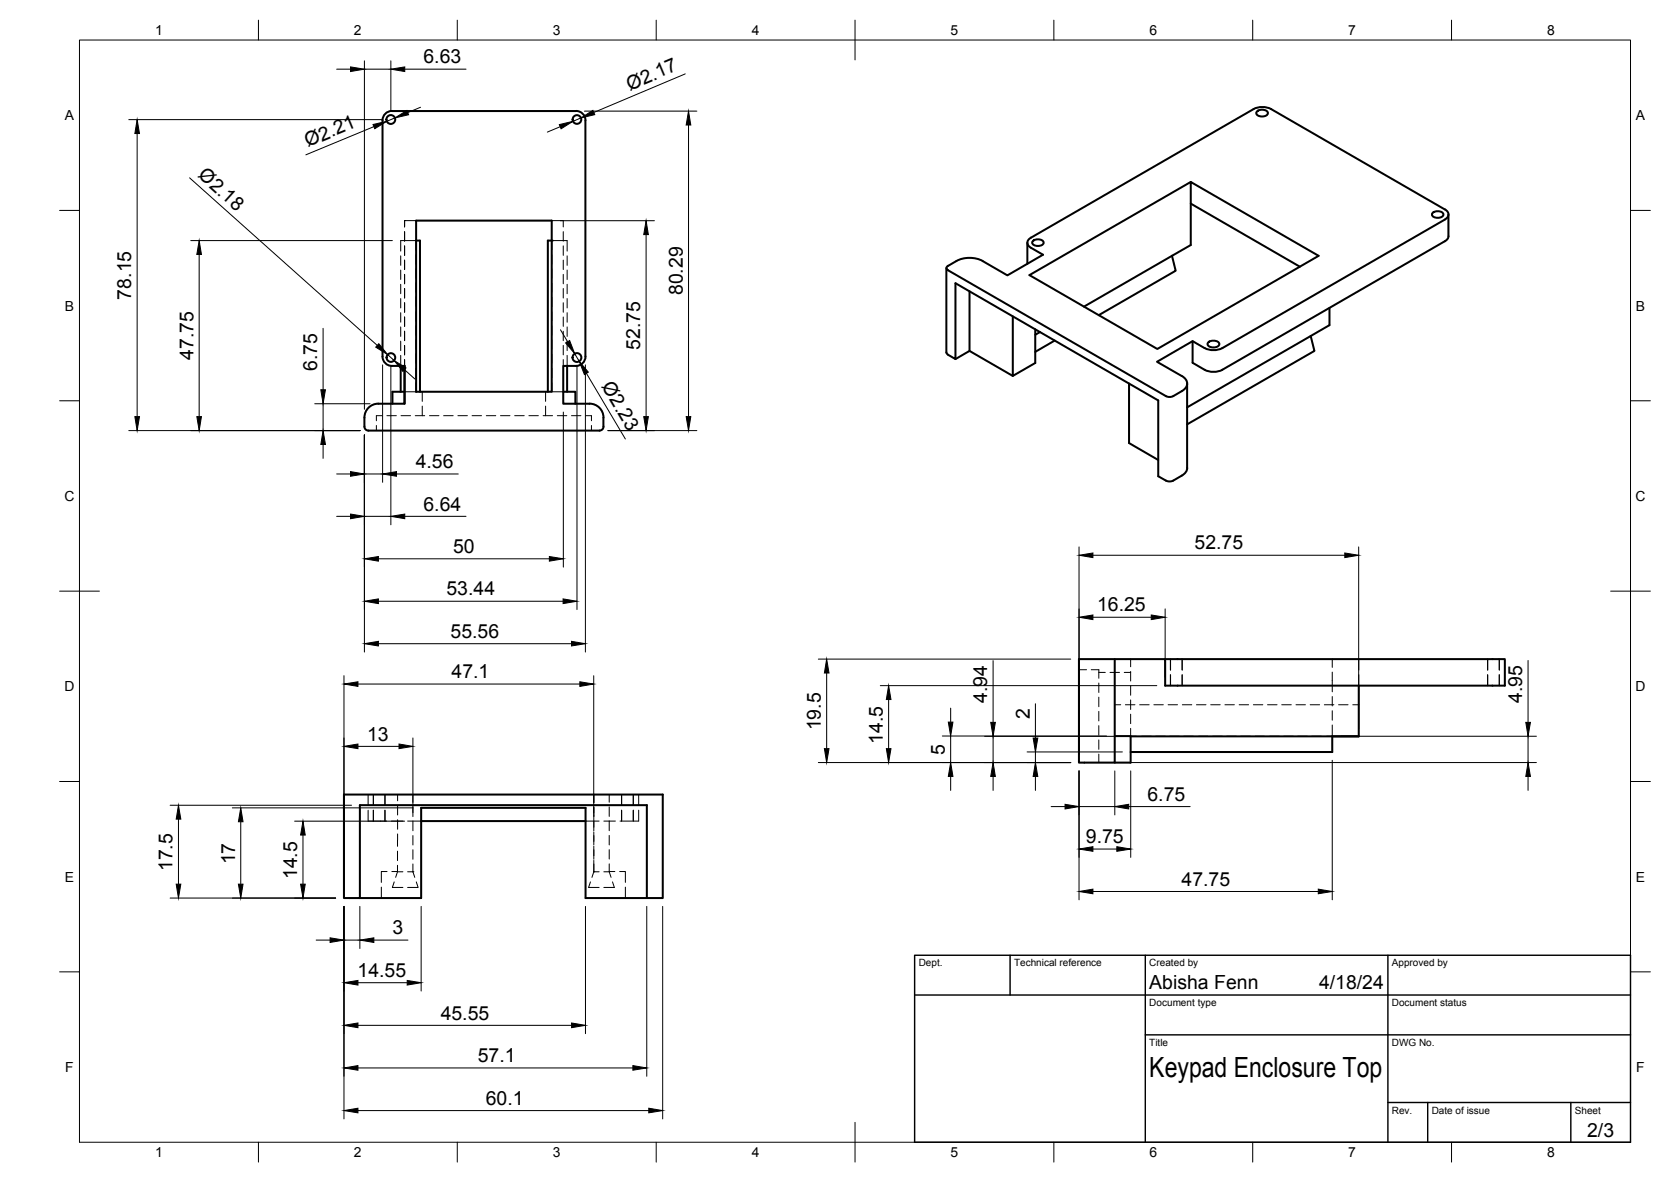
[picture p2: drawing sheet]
<svg xmlns="http://www.w3.org/2000/svg" width="420mm" height="297mm" viewBox="0 0 420 297" stroke-linecap="round" stroke-linejoin="round" font-family="sans-serif">
<!-- layer: Visible -->
<g fill="none" stroke="#000" stroke-width=".51">
<path d="M98.5 27.9h46.4a2.36 2.36 0 0 1 2.3 2.3v59.4a2.32 2.32 0 0 1-2.3 2.4h-3.3v9.5h6.6a3.5 3.5 0 0 1 3.5 3.4M98.5 27.9a2.36 2.36 0 0 0-2.3 2.4v59.3a2.36 2.36 0 0 0 2.3 2.4M316 28a1.9 1.9 0 0 1 2.8 .3 1.27 1.27 0 0 1-1.7 1 .89 .89 0 0 1-.9-.3 .89 .89 0 0 1-.2-1zM104.6 55.4h34.1v43.1h-34.1zM299.4 45.7l-40.6 23.4 32.2 18.6 40.6-23.4-32.2-18.6v5.5l27.4 15.8M299.4 51.2v10.4l-4.7 2.7M360.2 53.5a1.89 1.89 0 0 1 2.7 .3 1.59 1.59 0 0 1-2.4 .7 .6 .6 0 0 1-.3-1zM364.2 53.9v5.4a1.57 1.57 0 0 1-.9 1.3l-56.5 32.6-1.3 .2-2-.2-3.6-2v-5.5M104.6 60.5h1v38M138.7 60.5h-.9v38M238 67.4v21.2M240.5 65.6l-2.1 1.2-.3 .3v.5l55 31.9 1.2 .3a7.7 7.7 0 0 0 3.4-1.9 1.93 1.93 0 0 0-.6-3.4l-6.2-3.6 9-5.2 3 1.8"/>
<path d="M240.5 65.6a7.3 7.3 0 0 1 6.6 0M243.8 73.2v15M247.1 65.6l6.2 3.6 9-5.2-3.1-1.7a1.35 1.35 0 0 1-.9-1.3 1.35 1.35 0 0 1 .9-1.3l56-32.3 1.9-.5 1.3 .1 1.2 .4 43.7 25.2a1.33 1.33 0 0 1 .9 1.3 1.33 1.33 0 0 1-.9 1.3l-56 32.3M254.7 79.5v15l5.6-3.3v-8.4M258.3 61v5.3M259.7 60.6a1.89 1.89 0 0 1 2.7 .2 1.59 1.59 0 0 1-2.5 .8 .6 .6 0 0 1-.2-1zM294.7 64.3l.9 3.7-19.3 11.2M294.7 64.3l-22.1 12.8M334.3 77.4v4.3l-35.8 20.7M98.5 92h3.2M100.8 92v6.5M101.7 92v9.5h-6.6a3.5 3.5 0 0 0-3.5 3.4"/>
<path d="M101.7 98.5h-3v3M101.7 92v9.5M141.6 98.5h3.1v3M142.6 92v6.5M238 88.6l.4 .5 1.8 1.1v-19l51 29.4v19.1l1.9 1.1 1.2 .2 .7-.2 2.1-1.3M240.2 90.2l3.6-2 10.9 6.3M261.5 83.4l-1.2 .7M265.2 85.6l-4.9 2.8M283.9 96.4v14.9l7.3 4.3M298.5 96.4v21.2a2.26 2.26 0 0 1-1.4 1.9M302.9 87.5l1.2 .4 1.4 .1 1.9-.5M303.8 86.1a1.95 1.95 0 0 1 2.8 .2 1.29 1.29 0 0 1-1.7 1 .9 .9 0 0 1-1-.2 .9 .9 0 0 1-.1-1z"/>
<path d="M329.6 84.4l.9 3.8-32 18.4M91.6 105v2.2M91.6 107.2a1.01 1.01 0 0 0 1 1h58.1a1.01 1.01 0 0 0 1-1M151.7 105v2.2M280.3 165.6v26.1h-9v-26.1h21.7v6.7h85.4v-6.7h-85.4M341.7 172.3v12.7M280.3 185h4v6.7h-4M284.3 185h57.4M341.7 185h-6.7v4h-50.7M105.9 206.3h41.3M90.5 225.7h15.4v-22.7h41.3v22.7h19.4v-26h-80.1v26h4v-23.4h72.1v23.4"/>
<circle cx="98.3" cy="30" r="1.11"/>
<circle cx="145.1" cy="30" r="1.09"/>
<circle cx="98.3" cy="89.8" r="1.09"/>
<circle cx="145.1" cy="89.8" r="1.11"/>
</g>
<!-- layer: Hidden -->
<g fill="none" stroke="#000" stroke-width=".25">
<path d="M101.7 55.4h.1M101.7 55.4v1.6M101.7 58.2v2.4M101.7 55.4h2.9M138.7 55.4h2.9v1.6M141.6 58.2v2.4M100.8 64.3v2.4M100.8 67.9v2.3M100.8 71.4v2.4M100.8 75v2.4M100.8 78.6v2.4M101.7 61.8v2.4"/>
<path d="M101.7 65.4v2.3M101.7 68.9v2.4M101.7 72.5v2.4M101.7 76.1v2.4M101.7 79.7v2.3M104.6 62.8v-2.3h-3.8v2.6M104.6 64v2.4M104.6 67.5v2.4M104.6 71.1v2.4M104.6 74.7v2.4M104.6 78.3v2.4M138.7 62.8v-2.3h3.9v2.6"/>
<path d="M138.7 64v2.4M138.7 67.5v2.4M138.7 71.1v2.4M138.7 74.7v2.4M138.7 78.3v2.4M141.6 61.8v2.4M141.6 65.4v2.3M141.6 68.9v2.4M141.6 72.5v2.4M141.6 76.1v2.4M141.6 79.7v2.3M142.6 64.3v2.4"/>
<path d="M142.6 67.9v2.3M142.6 71.4v2.4M142.6 75v2.4M142.6 78.6v2.4M100.8 82.2v2.3M100.8 85.7v2.4M100.8 89.3v2.7M101.7 83.2v2.4M101.7 86.8v2.4M101.7 90.4v1.6M104.6 96.1v2.4h-2.9M104.6 81.8v2.4"/>
<path d="M104.6 85.4v2.4M104.6 89v2.4M104.6 92.5v2.4M106.2 98.5v2.4M137.2 98.5v2.4M138.7 96.1v2.4h2.9M138.7 81.8v2.4M138.7 85.4v2.4M138.7 89v2.4M138.7 92.5v2.4M141.6 83.2v2.4M141.6 86.8v2.4"/>
<path d="M141.6 90.4v1.6M142.6 82.2v2.3M142.6 85.7v2.4M142.6 89.3v2.7M94.6 106.9v1.3M96.1 104.5h-1.5v1.2M97.3 104.5h2.4M100.8 104.5h2.4M104.4 104.5h2.4M106.2 102.1v2.4M108 104.5h2.4M111.5 104.5h2.4"/>
<path d="M115.1 104.5h2.4M118.7 104.5h2.4M122.3 104.5h2.4M125.8 104.5h2.4M129.4 104.5h2.4M133 104.5h2.4M136.6 104.5h2.3M137.2 102.1v2.4M140.1 104.5h2.4M143.7 104.5h2.4M147.3 104.5h1.4v1.2M148.7 106.9v1.3"/>
<path d="M271.3 168.3h1.9M274.4 168.3h1.9v2.1M276.3 169h1.6M276.3 171.6v2.4M276.3 175.2v2.4M276.3 178.8v2.4M279.1 169h2.4M280.3 177.1h1.5M282.7 169h1.6M283 177.1h2.4M284.3 165.6v2M284.3 168.7v2.4"/>
<path d="M284.3 172.3v2.4M284.3 175.9v2.4M284.3 179.5v2.3M286.6 177.1h2.3M290.1 177.1h2.4M293.7 177.1h2.4M294.3 165.6v2.8M294.3 169.6v2.7M297.2 165.6v2.8M297.2 169.6v2.7M297.3 165.6v2.8M297.3 169.6v2.7"/>
<path d="M297.3 177.1h2.4M300.8 177.1h2.4M304.4 177.1h2.4M308 177.1h2.4M311.6 177.1h2.3M315.2 177.1h2.3M318.7 177.1h2.4M322.3 177.1h2.4M325.9 177.1h2.3M329.4 177.1h2.4M333 177.1h2.4M335 165.6v2.1"/>
<path d="M335 168.9v4.9M335 175v2.4M335 178.6v2.4M336.6 177.1h2.4M340.1 177.1h1.6M341.7 165.6v2.8M341.7 169.6v2.7M374 165.6v2.8M374 169.6v2.7M374.1 165.6v2.8M374.1 169.6v2.7M377 165.6v2.8"/>
<path d="M377 169.6v2.7M92.6 199.7v2.7M93.9 199.7v2.7M96.8 199.7v2.7M100 199.7v1.5M103.8 199.7v1.9M149.3 199.7v2M153.2 199.7v1.9M156.3 199.7v2.7M159.2 199.7v2.7M159.3 199.7v2.7M160.6 199.7v2.7"/>
<path d="M276.3 182.4v2.3M276.3 185.9v2.4M276.3 189.5v2.2M284.3 183.1v1.9M284.3 185h1.5M287 185h2.4M290.6 185h2.4M294.2 185h2.3M297.7 185h2.4M301.3 185h2.4M304.9 185h2.4M308.4 185h2.4"/>
<path d="M312 185h2.4M315.6 185h2.4M319.2 185h2.3M322.7 185h2.4M326.3 185h2.4M329.9 185h2.4M335 182.2v2.8h-1.5M92.6 203.6v2.7h4.6M93.9 203.6v2.7M96.8 203.6v2.7M97.3 219h-1.4v2.7M98.4 206.3h2.9"/>
<path d="M99.9 219l-.4 1.5M99.9 217.5v1.5h-1.4M99.9 219.1h1.4M99.9 213.9v2.4M100 209.6l-.1 3.1M100 202.4v2.4M100 206v2.4M102.5 206.3h3.4M102.5 219.1h1.3M103.8 219.1h.1M103.8 219.1l.5 1.4M103.8 202.8v2.4"/>
<path d="M103.8 206.4v2.4M103.8 210v2.4M103.8 213.5v2.4M103.8 217.1v2M147.2 206.3h3.4M149.3 219.1h.1M149.3 202.8v6M149.3 209.1v3.3M149.3 212.6v3.3M149.3 216.2v2.9M149.3 219.1h1.3M149.3 219.1l-.5 1.4"/>
<path d="M151.8 206.3h2.9M151.8 219.1h1.4M153.2 202.8v2.4M153.2 206.4v2.4M153.2 209.9v2.4M153.2 213.5v2.4M153.2 217.1v2M153.2 219h1.4M153.2 219.1l.4 1.4M155.8 219h1.4v2.7M156.3 203.6v2.7M159.2 203.6v2.7"/>
<path d="M159.3 203.6v2.7M160.6 203.6v2.7h-4.7M95.9 222.9v2.8M99.1 221.6l-.4 1.4h2.6M104.7 221.6l.4 1.4h-2.6M148.5 221.6l-.5 1.4h2.6M154 221.6l.5 1.4h-2.7M157.2 222.9v2.8"/>
</g>
<!-- layer: Visible -->
<circle cx="138.7" cy="60.5" r=".25" fill="#000"/>
<!-- layer: BORDER -->
<g fill="none" stroke="#000" stroke-width=".25">
<path d="M20 10.1h390v276.9h-390zM65 5.1v5M115 5.1v5M165 5.1v5M215 5.1v10M265 5.1v5M315 5.1v5M365 5.1v5M15 52.9h5M410 52.9h5M15 100.7h5M410 100.7h5"/>
<path d="M15 148.6h10M405 148.6h10M15 196.4h5M410 196.4h5M15 244.2h5M410 244.2h5M65 287v5M115 287v5M165 287v5M215 282.1v9.9M265 287v5M315 287v5"/>
<path d="M365 287v5"/>
</g>
<!-- layer: TITLEBLOCK -->
<path d="M230 240.1h180v46.9h-180zM230 250h180M254 240.1v9.9M288 240.1v46.9M349 240.1v46.9M288 260.1h122M349 277.1h61M359 277.1v9.9M395 277.1v9.9" fill="none" stroke="#000" stroke-width=".36"/>
<!-- layer: FD_Dimensions -->
<g fill="none" stroke="#000" stroke-width=".25">
<path d="M84.6 17.4h3.5M91.6 15.3v87.6M91.6 17.4h6.7M98.3 15.3v12.7M101.8 17.4h15.4M172.3 18.6l-23 9.7M32.4 30.1h63.8M34.5 33.6v71.1M94 31.8l-17.1 7.1M99.3 29.6l-2.1 .9M105.7 27l-3.2 1.3M140.9 31.8l-3.3 1.4"/>
<path d="M146.1 29.6l-2 .9M146.9 27.9h28.3M173.1 31.4v73.3M47.7 44.7l47.1 42.1M140.8 55.5h23.7M162.5 59v45.7M48 60.5h50.7M50.1 64v40.7M81.2 82.5v15.4M96.2 91.7v29.5M97.5 89.1l1.6 1.5M98.3 92v39.9"/>
<path d="M101.7 92.9l2.6 2.3M140.9 82.9l1.8 3M144.5 88.9l1.1 1.9M145.1 92v61.2M147.2 91.7v72.2M147.4 93.8l9.8 16.5M32.4 108.2h58.2M79.1 101.5h13.9M81.2 101.5v6.7M81.2 111.7v3.5M84.6 119.1h3.5M91.6 109.3v54.6"/>
<path d="M91.6 119.1h4.6M99.7 119.1h15.5M141.6 103.6v38.9M152.8 108.2h22.4M84.6 129.8h3.5M91.6 129.8h6.7M101.8 129.8h15.4M271.3 137.4v52.1M274.8 139.5h63.3M341.6 137.4v45.6M95.1 151.1h46.5M95.1 140.4h43"/>
<path d="M274.8 155.1h14.7M293 153v17.2M86.5 169.8v53.8M90 171.9h55.8M95.1 161.8h48.6M149.3 169.8v34.4M205.8 165.6h63.4M207.9 169.1v19M221.3 172.3h69.6M223.4 175.8v12.3M239 178v3.5M249.7 166v15.5"/>
<path d="M260.3 176.9v8.6M384.2 166v15.5M90 187.6h10.3M103.8 185.4v18.8M205.8 191.6h63.4M236.9 185h41.3M239 185v6.6M239 195.1v3.5M247.6 185h34.6M249.7 185v6.6M249.7 195.1v3.5M258.3 189h23.9"/>
<path d="M260.3 189v2.6M260.3 195.1v3.5M271.3 193.7v32.4M273.4 191.6h112.9M280.3 193.7v11.1M284.3 193.7v21.8M335 191.1v35M337.1 185h49.2M384.2 185v6.6M384.2 195.1v3.5M42.8 202.4h45.6M44.9 205.9v16.3"/>
<path d="M58.4 203h45.4M60.5 206.5v15.7M74.1 206.4h27.6M76.2 209.9v12.3M264.3 202.7h3.5M271.3 202.7h9M274.8 213.4h6M283.8 202.7h15.5M42.8 225.7h41.6M79.5 236.2h3.5M86.5 227.8v53.4M86.5 236.2h4"/>
<path d="M90.5 227.8v10.6M94 236.2h8.6M105.9 227.8v21.3M147.2 227.8v32M162.6 227.8v42.7M166.6 227.8v53.4M274.8 224h56.7M90 257.7h53.7M90 247h12.4M90 279.1h73.1M90 268.4h69.1"/>
</g>
<g fill="#000" stroke="#000" stroke-width=".25">
<path d="M88.1 16.8l3.5 .6-3.5 .6zM98.3 17.4l3.5-.6v1.2zM34.5 30.1l.6 3.5h-1.2zM93.8 31.3l3.4-.8-3 1.8zM99.3 29.6l3-1.8 .4 1zM140.6 31.3l3.5-.8-3 1.9zM146.1 29.6l3-1.9 .4 1.1zM173.1 27.9l.6 3.5h-1.2zM162.5 55.5l.5 3.5h-1.1zM50.1 60.5l.6 3.5h-1.2zM80.7 97.9h1.1l-.6 3.6zM95.2 86.4l2.3 2.7-3-1.9z"/>
<path d="M99.1 90.6l3 1.9-.8 .8zM142.2 86.2l1-.6 1.3 3.3zM145.6 90.8l2.3 2.7-1 .6zM33.9 104.7h1.2l-.6 3.5zM49.5 104.7h1.2l-.6 3.5zM81.2 108.2l.6 3.5h-1.1zM88.1 118.5l3.5 .6-3.5 .6zM96.2 119.1l3.5-.6v1.2zM161.9 104.7h1.1l-.5 3.5zM172.5 104.7h1.2l-.6 3.5zM88.1 129.2l3.5 .6-3.5 .6zM91.6 140.4l3.5-.5v1.1z"/>
<path d="M98.3 129.8l3.5-.6v1.2zM138.1 139.9l3.5 .5-3.5 .6zM271.3 139.5l3.5-.5v1.1zM338.1 139l3.5 .5-3.5 .6zM91.6 151.1l3.5-.6v1.2zM141.6 150.5l3.5 .6-3.5 .6zM271.3 155.1l3.5-.6v1.2zM289.5 154.5l3.5 .6-3.5 .6zM86.5 171.9l3.5-.6v1.2zM91.6 161.8l3.5-.6v1.1zM143.7 161.2l3.5 .6-3.5 .5zM145.8 171.3l3.5 .6-3.5 .6z"/>
<path d="M207.9 165.6l.5 3.5h-1.1zM223.4 172.3l.6 3.5h-1.1zM86.5 187.6l3.5-.6v1.1zM100.3 187l3.5 .6-3.5 .5zM207.3 188.1h1.1l-.5 3.5zM222.9 188.1h1.1l-.6 3.5zM239 191.6l.6 3.5h-1.2zM238.4 181.5h1.2l-.6 3.5zM249.7 191.6l.6 3.5h-1.2zM249.1 181.5h1.2l-.6 3.5zM260.3 191.6l.6 3.5h-1.1zM259.8 185.5h1.1l-.6 3.5z"/>
<path d="M384.2 191.6l.6 3.5h-1.2zM383.6 181.5h1.2l-.6 3.5zM44.9 202.4l.6 3.5h-1.2zM60.5 203l.6 3.5h-1.2zM76.2 206.4l.6 3.5h-1.2zM267.8 202.1l3.5 .6-3.5 .6zM271.3 213.4l3.5-.6v1.1zM280.8 212.8l3.5 .6-3.5 .5zM280.3 202.7l3.5-.6v1.2zM44.3 222.2h1.2l-.6 3.5zM59.9 222.2h1.2l-.6 3.5zM75.6 222.2h1.2l-.6 3.5z"/>
<path d="M83 235.7l3.5 .5-3.5 .6zM90.5 236.2l3.5-.5v1.1zM271.3 224l3.5-.6v1.2zM331.5 223.4l3.5 .6-3.5 .6zM86.5 257.7l3.5-.6v1.2zM86.5 247l3.5-.6v1.2zM102.4 246.4l3.5 .6-3.5 .6zM143.7 257.1l3.5 .6-3.5 .6zM86.5 279.1l3.5-.6v1.2zM86.5 268.4l3.5-.6v1.2zM159.1 267.8l3.5 .6-3.5 .6zM163.1 278.5l3.5 .6-3.5 .6z"/>
</g>
<text font-size="7" x="289" y="270.6">Keypad Enclosure Top</text>
<g font-size="4.9">
<text x="106.5" y="15.9">6.63</text>
<text x="158.3" y="22.8" transform="rotate(-23 158.3 22.8)">Ø2.17</text>
<text x="77.4" y="37" transform="rotate(-23 77.4 37)">Ø2.21</text>
<text x="49.6" y="44.4" transform="rotate(42 49.6 44.4)">Ø2.18</text>
<text x="33" y="75.3" transform="rotate(-90 33 75.3)">78.15</text>
<text x="171.7" y="74.2" transform="rotate(-90 171.7 74.2)">80.29</text>
<text x="161" y="88" transform="rotate(-90 161 88)">52.75</text>
<text x="48.6" y="90.4" transform="rotate(-90 48.6 90.4)">47.75</text>
<text x="79.8" y="93.2" transform="rotate(-90 79.8 93.2)">6.75</text>
<text x="151.2" y="97.1" transform="rotate(59 151.2 97.1)">Ø2.23</text>
<text x="104.5" y="117.7">4.56</text>
<text x="106.5" y="128.3">6.64</text>
<text x="113.9" y="139">50</text>
<text x="300.4" y="138.1">52.75</text>
<text x="112.3" y="149.6">53.44</text>
<text x="275.9" y="153.7">16.25</text>
<text x="113.3" y="160.3">55.56</text>
<text x="113.6" y="170.5">47.1</text>
<text x="248.2" y="176.7" transform="rotate(-90 248.2 176.7)">4.94</text>
<text x="382.8" y="176.7" transform="rotate(-90 382.8 176.7)">4.95</text>
<text x="206.4" y="183.6" transform="rotate(-90 206.4 183.6)">19.5</text>
<text x="259" y="180.7" transform="rotate(-90 259 180.7)">2</text>
<text x="92.3" y="186.1">13</text>
<text x="222" y="186.9" transform="rotate(-90 222 186.9)">14.5</text>
<text x="237.6" y="189.7" transform="rotate(-90 237.6 189.7)">5</text>
<text x="288.5" y="201.2">6.75</text>
<text x="273" y="211.9">9.75</text>
<text x="43.4" y="218.9" transform="rotate(-90 43.4 218.9)">17.5</text>
<text x="59.1" y="217.2" transform="rotate(-90 59.1 217.2)">17</text>
<text x="74.7" y="220.9" transform="rotate(-90 74.7 220.9)">14.5</text>
<text x="297.1" y="222.6">47.75</text>
<text x="98.7" y="234.8">3</text>
<text x="89.9" y="245.5">14.55</text>
<text x="289" y="248.5">Abisha Fenn</text>
<text x="331.7" y="248.5">4/18/24</text>
<text x="110.8" y="256.2">45.55</text>
<text x="120.1" y="266.9">57.1</text>
<text x="122.2" y="277.6">60.1</text>
<text x="399.1" y="285.7">2/3</text>
</g>
<g font-size="3.5">
<text x="39" y="8.8">1</text>
<text x="89" y="8.8">2</text>
<text x="139" y="8.8">3</text>
<text x="189" y="8.8">4</text>
<text x="239" y="8.8">5</text>
<text x="289" y="8.8">6</text>
<text x="339" y="8.8">7</text>
<text x="389" y="8.8">8</text>
<text x="16.3" y="30.2">A</text>
<text x="411.3" y="30.2">A</text>
<text x="16.3" y="78">B</text>
<text x="411.3" y="78">B</text>
<text x="16.2" y="125.9">C</text>
<text x="411.2" y="125.9">C</text>
<text x="16.2" y="173.7">D</text>
<text x="411.2" y="173.7">D</text>
<text x="16.3" y="221.6">E</text>
<text x="411.3" y="221.6">E</text>
<text x="16.4" y="269.4">F</text>
<text x="411.4" y="269.4">F</text>
<text x="39" y="290.8">1</text>
<text x="89" y="290.8">2</text>
<text x="139" y="290.8">3</text>
<text x="189" y="290.8">4</text>
<text x="239" y="290.8">5</text>
<text x="289" y="290.8">6</text>
<text x="339" y="290.8">7</text>
<text x="389" y="290.8">8</text>
</g>
<g font-size="2.5">
<text x="231" y="242.9">Dept.</text>
<text x="255" y="242.9">Technical reference</text>
<text x="289" y="242.9">Created by</text>
<text x="350" y="242.9">Approved by</text>
<text x="289" y="252.8">Document type</text>
<text x="350" y="252.8">Document status</text>
<text x="289" y="262.9">Title</text>
<text x="350" y="262.9">DWG No.</text>
<text x="350" y="279.9">Rev.</text>
<text x="360" y="279.9">Date of issue</text>
<text x="396" y="279.9">Sheet</text>
</g>
</svg>
